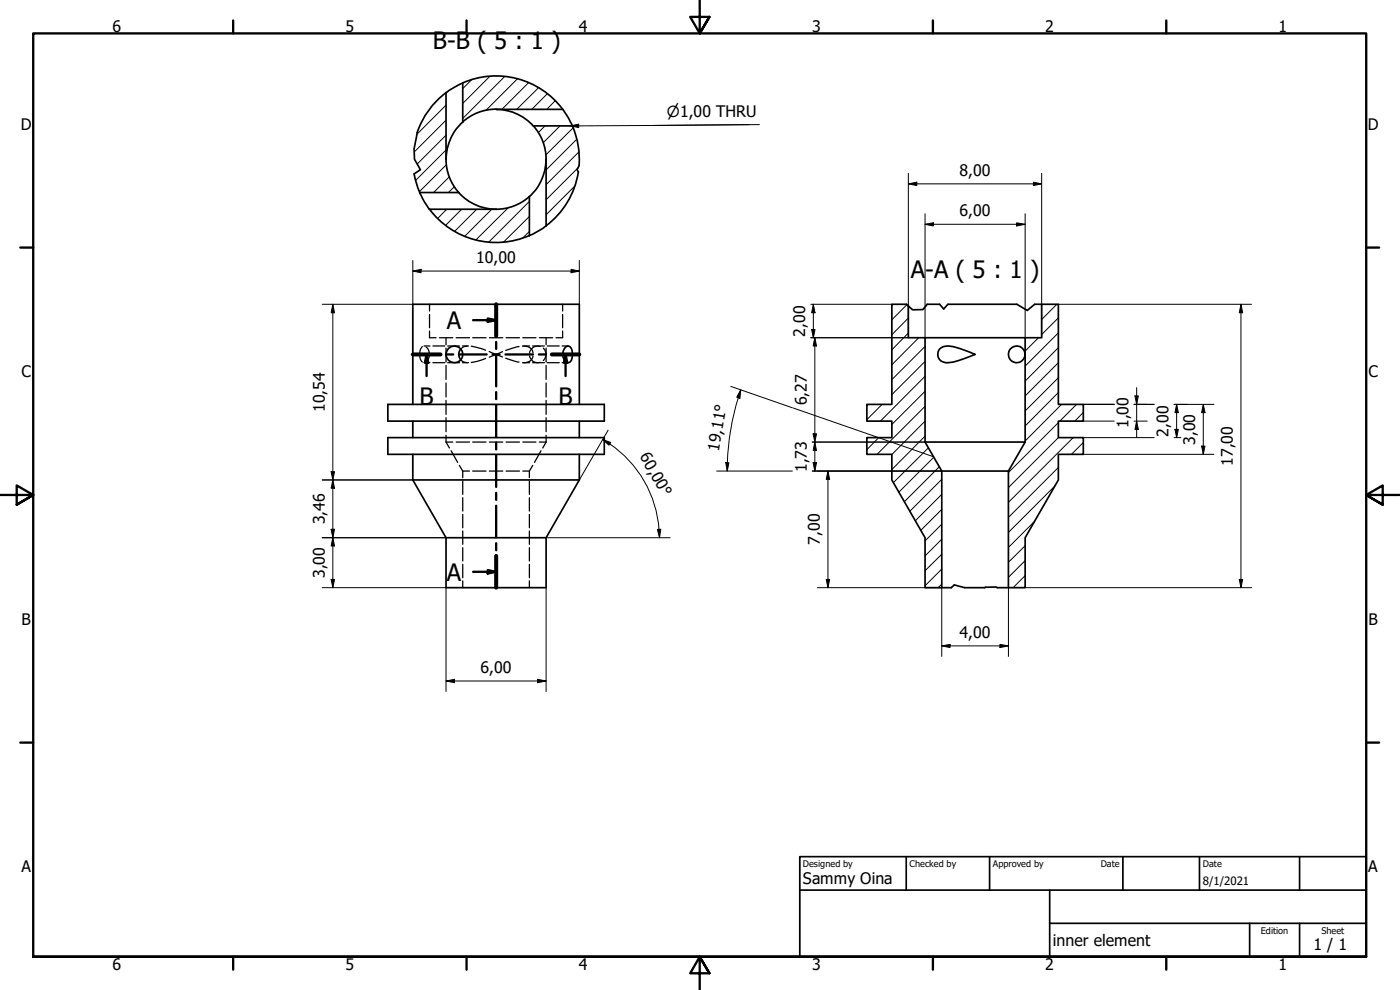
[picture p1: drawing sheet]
<svg xmlns="http://www.w3.org/2000/svg" width="420mm" height="297mm" viewBox="0 0 420 297" stroke-linecap="round" stroke-linejoin="round" font-family="sans-serif">
<!-- layer: Hatch (ISO) -->
<g fill="none" stroke="#000" stroke-width=".3">
<path d="M133.9 36.1l-9.6 9.5M133.9 31.5l-8.8 8.8M141.5 23.9l-2.6 2.7M147 22.9l-8.1 8.1M151.4 23l-12.5 12.5M155.3 23.7l-9.6 9.5M158.6 24.8l-8 8M161.6 26.3l-6.5 6.5M163.6 37.8l-2.1 2M164.3 28.1l-4.7 4.7M166.6 30.2l-2.5 2.6M168.1 37.8l-5.1 5"/>
<path d="M168.7 32.6l-.1 .2M172 38.3l-8.2 8.2M133.9 40.6l-8.7 8.6M133.9 45l-9.2 9.2M134 49.4l-8.1 8.1M134.9 53l-4.8 4.8M136.3 56.1l-1.7 1.7M172.5 55.8l-8.6 8.6M173.1 41.8l-9.2 9.2M173.5 50.3l-9.6 9.6M173.7 45.6l-9.8 9.8M129.6 62.8l-.4 .4"/>
<path d="M134 62.8l-2.7 2.8M138.6 62.8l-4.9 4.8M143.1 62.8l-6.7 6.7M147.6 62.8l-8.2 8.1M152.5 62.3l-9.7 9.7M158.9 69.5l-2.1 1.9M158.9 64.9l-7.8 7.7M158.9 60.4l-12.3 12.3M267.8 91.3l-.1 .2M272.2 91.4l-4.5 4.5M272.6 99.9l-4.9 5.1M272.6 95.4l-4.9 5"/>
<path d="M312.7 91.3l-.1 .1M317.2 91.3l-4.6 4.6M317.6 99.9l-9.9 9.9M317.6 95.4l-5 5M275.7 101.3l-8 8.2M277.6 117.4l-9.9 10M277.6 112.9l-13.4 13.5M277.6 108.4l-9.9 10M277.6 103.9l-9.9 10M311.7 101.3l-4 4M317.6 113.3l-9.9 10M317.6 108.8l-9.9 10"/>
<path d="M317.6 117.8l-9.9 10M317.6 104.3l-9.9 10M260.2 121.3v.1M263.7 131.3l-3.5 3.6M264.7 121.3l-4.5 4.6M277.6 130.9l-9.9 10M277.6 126.4l-9.9 10M277.6 121.9l-14.4 14.4M278.6 134.4l-10.5 10.4M280.2 137.2l-10.5 10.5M317.6 126.8l-15 15M317.6 131.3l-15 15"/>
<path d="M318.6 121.3l-10.9 11M322.1 131.3l-19.5 19.4M323.1 121.3l-5 5.1M325.1 132.8l-3.5 3.5M325.1 123.7l-2.5 2.7M281.9 140.1l-10.5 10.4M282.6 157.3l-5 5M282.6 152.8l-6.2 6.3M282.6 148.3l-7.9 8M282.6 143.8l-9.6 9.6M310.5 156.4l-7.9 7.9M316.6 145.8l-14 14"/>
<path d="M317.6 140.3l-15 14.9M282.6 175.2l-1 1.1M282.6 170.7l-5 5.1M282.6 166.3l-5 4.9M282.6 161.8l-5 5M307.7 172.7l-3.7 3.6M307.7 168.2l-5.1 5M307.7 163.8l-5.1 4.9"/>
</g>
<!-- layer: Hidden (ISO) -->
<g fill="none" stroke="#000" stroke-width=".38">
<path d="M128.9 99.3v2h2M128.9 91.3v2M128.9 94.3v4M168.8 99.3v2h-1.9M168.8 91.3v2M168.8 94.3v4M126.7 104a3.9 3.9 0 0 0 0 4.6M127.3 108.8h1.7M127.3 103.8h1.7M127.9 104.1a2.94 2.94 0 0 1 0 4.5M129.9 108.8h3.6M129.9 103.8h3.6"/>
<path d="M131.9 101.3h4M133.9 101.3v2.1M133.9 104.4v4.2M133.9 109.7v4.1M133.9 114.9v4.2M134.4 108.8h3.5M134.4 103.8h3.5M136.9 101.3h4M138.2 107.9a2.74 2.74 0 0 0 2.1 .9M138.8 108.8h1.8M138.8 103.8h1.8M140.3 103.9a2.38 2.38 0 0 0-2.1 .8"/>
<path d="M141.4 103.9l4.3 1.2M141.9 101.3h4M145.7 107.6l-2.6 .8-1.7 .4M146.8 105.5l2.1 .8M146.9 101.3h4M148.9 106.3l-2.1 .9M148.9 106.3l1.9 .8M150.8 105.5l-1.9 .8M151.8 107.5l4 1.1M151.9 101.3h4M155.8 104l-4 1.1M156.8 103.9l.2-.1a2.6 2.6 0 0 1 3 2"/>
<path d="M156.9 101.3h3.9M157.2 108.8h1.7M157.2 103.8h1.7M158.9 106.9a2.4 2.4 0 0 0 3.2 1.8M159.8 108.8h3.6M159.8 103.8h3.6M160 106.9a2.57 2.57 0 0 1-3.2 1.9M161.9 101.3h4M162.1 104a2.38 2.38 0 0 0-3.2 1.8M163.1 104.4a2.54 2.54 0 0 1 0 3.8M163.9 101.3v2.1M163.9 104.4v4.2"/>
<path d="M163.9 109.7v4.1M163.9 114.9v4.2M164.3 108.8h3.5M164.3 103.8h3.5M168.7 108.8h1.8M168.7 103.8h1.8M133.9 132.6h2M133.9 132.6l1 1.8M133.9 120.1v4.2M133.9 125.3v4.2M133.9 130.6v2M135.4 135.2l2 3.5"/>
<path d="M136.9 132.6h4M137.9 139.6l1 1.7M141.9 132.6h4M146.9 132.6h4M151.9 132.6h4M156.9 132.6h3.9M159.9 139.6l-1 1.7M161.9 132.6h2M162.4 135.2l-2 3.5M163.9 132.6l-1 1.8M163.9 120.1v4.2M163.9 125.3v4.2"/>
<path d="M163.9 130.6v2M138.9 141.3h2M138.9 141.3v2M138.9 144.3v4M138.9 149.3v4M138.9 154.4v4M138.9 159.3v4M141.9 141.3h4M146.9 141.3h4M151.9 141.3h4M156.9 141.3h2M158.9 141.3v2"/>
<path d="M158.9 144.3v4M158.9 149.3v4M158.9 154.4v4M158.9 159.3v4M138.9 164.3v4M138.9 169.3v4M138.9 174.3v2M158.9 164.3v4M158.9 169.3v4M158.9 174.3v2"/>
</g>
<!-- layer: Visible (ISO) -->
<g fill="none" stroke="#000" stroke-width=".51">
<path d="M133.9 27.8l5-2.9v11.7a14.7 14.7 0 0 0-5 11.2zM133.9 27.8a25 25 0 0 0-8.7 11.9M138.9 24.9a25 25 0 0 1 30 7.9M148.9 32.8a15 15 0 0 0-10 3.8M148.9 32.8h19.9l1.7 2.4 1.3 2.6h-11.7a15.7 15.7 0 0 0-11.2-5zM160.1 37.8a15 15 0 0 1 3.8 10M171.8 37.8a25 25 0 0 1 2 11.9M124.3 52.2l.7 2.8 1 2.8M126 57.8l1.3 2.6 1.6 2.4h20a14.9 14.9 0 0 1-11.2-5M126 57.8h11.7M133.9 47.8a15 15 0 0 0 3.8 10M158.9 59a15 15 0 0 1-10 3.8"/>
<path d="M163.9 47.8v20l-5 2.9v-11.7M163.9 47.8a14.9 14.9 0 0 1-5 11.2M173.6 51.6a25 25 0 0 1-9.7 16.2M128.9 62.8a25 25 0 0 0 30 7.9M272.1 91.3h-4.4v30h-7.5v5.1h7.5v4.9h-7.5v5h7.5v7.7l9.9 17.3v15h5v-35l-5-8.7v-31.3h-5v-9.5M278.3 91.3h3.7M284.5 91.3h20.7M310.5 91.3h2.1M312.6 91.3h5v30h7.5v5.1h-7.5v4.9h7.5v5h-7.5v7.7l-9.9 17.3v15h-5.1v-35l5.1-8.7v-31.3h4.9zM138.2 104.7a2.58 2.58 0 0 0 0 3.2M169.4 104.5l.5-.5a1.45 1.45 0 0 1 1.9 1.8l-.1 1.6-.3 .8-.4 .5a2.01 2.01 0 0 1-2.2-2.4zM277.6 101.3h30.1"/>
<path d="M281.9 104.8a3.9 3.9 0 0 1 4.2-.8l6.5 2.3-1.6 .7a20.8 20.8 0 0 1-7.2 1.8 2.51 2.51 0 0 1-2.2-1.4 2.51 2.51 0 0 1 .3-2.6zM116.4 121.3h65v5.1h-65zM116.4 131.3h65v5h-65zM123.9 136.3v7.7l10 17.3M123.9 121.3v-30h50v30M123.9 126.4v4.9M173.9 126.4v4.9M173.9 136.3v7.7M277.6 132.6h30.1M123.9 144h50M173.9 144l-10 17.3v15h-30v-15M282.6 141.3h20"/>
<path d="M133.9 161.3h30M282.6 176.3h2.9M289.5 176.3h6M299.3 176.3h3.3"/>
<circle cx="136.4" cy="106.3" r="2.51"/>
<circle cx="305.2" cy="106.3" r="2.5"/>
</g>
<!-- layer: Break Line (ISO) -->
<path d="M125.2 39.7l-.9 5 .1 3.1 1.8 3.1-1.9 1.3M173.8 49.7l-.6 1.2 .4 .7M272.1 91.3l1.8 1.6h3.1l1.3-1.6M282 91.3l1.2 1.4 1.3-1.4M305.2 91.3l3.1 1.8 2.2-1.8M285.5 176.3l.9-.8 3.1 .8M295.5 176.3l3.4-.2 .4 .2" fill="none" stroke="#000" stroke-width=".51"/>
<!-- layer: Section Line (ISO) -->
<g fill="none" stroke="#000" stroke-width=".7">
<path d="M142 96.1h6.9M146.4 95.6l2.5 .5-2.5 .5zM148.9 91.3v9.5M123.9 106.3h8.3M128 106.3l.5 2.5h-1zM128 106.3v6.5M133.9 106.3h2.1M137.8 106.3h8.2M147.8 106.3h2.1M148.9 102.6v2.1M148.9 106.4v9.5M148.9 117.7v2"/>
<path d="M151.7 106.3h8.3M161.7 106.3h2.1M165.6 106.3h8.3M169.7 106.3l.5 2.5h-1zM169.7 106.3v6.5M148.9 121.5v9.5M148.9 132.8v2.1M148.9 136.6v9.5M148.9 147.9v2.1M148.9 151.8v9.4M142 171.6h6.9M146.4 171.1l2.5 .5-2.5 .5z"/>
<path d="M148.9 163v2.1M148.9 166.8v9.5"/>
</g>
<path d="M148.9 91.3v9.5M123.9 106.3h8.3M165.6 106.3h8.3M148.9 166.8v9.5" fill="none" stroke="#000" stroke-width="1.2"/>
<g fill="#000">
<path d="M146.4 95.6l2.5 .5-2.5 .5z" fill-rule="evenodd"/>
<path d="M128 106.3l.5 2.5h-1z" fill-rule="evenodd"/>
<path d="M169.7 106.3l.5 2.5h-1z" fill-rule="evenodd"/>
<path d="M146.4 171.1l2.5 .5-2.5 .5z" fill-rule="evenodd"/>
</g>
<!-- layer: Border (ISO) -->
<g fill="none" stroke="#000" stroke-width=".7">
<path d="M70 6.1v3.9M140 6.1v3.9M210 0v10l-2.9-4.9h5.8l-2.9 4.9 2.9-4.9M280 6.1v3.9M350 6.1v3.9M6.1 74.3h3.9M410 74.3h3.9M0 148.5h10l-5-2.8v5.7l5-2.9-5 2.9M420 148.5h-10l5-2.8v5.7l-5-2.9 5 2.9M6.1 222.8h3.9M410 222.8h3.9M10 287.1v-277.1h400v277.1h-400h400"/>
<path d="M70 287.1v3.8M140 287.1v3.8M212.9 292l-2.9-4.9 2.9 4.9h-5.8l2.9-4.9v9.9M280 287.1v3.8M350 287.1v3.8"/>
</g>
<!-- layer: Title (ISO) -->
<path d="M240 257h170v30.1h-170zM272 257v10.1M297 257v10.1M337 257v10.1M360 257v10.1M390 257v10.1M240 267.1h170M315 277h95M315 267.1v20M375 277v10.1M390 277v10.1" fill="none" stroke="#000" stroke-width=".51"/>
<!-- layer: Dimension (ISO) -->
<g fill="none" stroke="#000" stroke-width=".3">
<path d="M272.6 55.2l2.5-.5v1zM272.6 55.2h40M272.6 52v49.3h-29.3M310.1 54.7l2.5 .5-2.5 .5zM312.6 52v49.3M123.9 78.2v13.1h-27.2M173.9 78.2v13.1M277.6 67.3l2.5-.4v.9zM277.6 67.3h30.1M277.6 64.1v37.2M305.1 66.9l2.6 .4-2.6 .5zM307.7 64.1v37.2"/>
<path d="M99.9 91.3l.5 2.5h-1zM99.9 91.3v85M123.9 81.3l2.5-.5v1zM123.9 81.3h50M171.4 80.8l2.5 .5-2.5 .5zM243.3 91.3h24.4M243.6 98.9h1l-.5 2.4zM244.1 91.3l.5 2.5h-1zM244.1 91.3v10M317.6 91.3h58M372.4 91.3l.5 2.5h-1zM372.4 91.3v85"/>
<path d="M219.3 115.9l18.5 6.5M221.6 119.3l-1.2 4.1-1.1 5.5a74.4 74.4 0 0 0-1.1 12.4M222.3 117l-.2 2.5-1-.3zM222.3 117l-.7 2.4M244.5 101.3l.5 2.5h-1zM244.5 101.3v40M340.6 118.8h1l-.5 2.5zM341.1 116.3v15M180.9 131.9l2.4 .9-.5 .8zM180.9 131.9a34.3 34.3 0 0 1 17 29.4M182.5 129.1l-8.6 14.9M217.8 138.8l1 .1-.6 2.4z"/>
<path d="M238.1 122.4l42 14.6M243.8 132.6h33.8M244 138.8h1l-.5 2.5zM244 130.2h1l-.5 2.4zM244.5 132.6l.5 2.6h-1zM325.1 126.4h9.3M325.1 121.3h9.3M325.1 131.3h21.3M325.1 136.3h39.2M340.4 126.4h3.9M340.4 121.3h6M341.1 126.4l.5 2.4h-1z"/>
<path d="M352.4 121.3h11.9M352.4 131.3h2M352.6 128.8h1l-.5 2.5zM353.1 121.3l.5 2.5h-1zM353.1 121.3v10M360.6 133.8h1l-.5 2.5zM361.1 121.3l.5 2.5h-1zM361.1 121.3v15M96.7 144h27.2M99.4 158.8h1l-.5 2.5zM99.4 141.5h1l-.5 2.5zM99.9 144l.5 2.5h-1z"/>
<path d="M197.3 158.9l1-.1-.4 2.5zM215.1 141.3h22.7M243.8 141.3h38.8M248.5 141.3l.5 2.5h-1zM248.5 141.3v35M96.7 176.3h37.2v31.2M96.7 161.3h37.2M99.4 173.8h1l-.5 2.5zM99.9 161.3l.5 2.5h-1zM163.9 176.3v31.2M163.9 161.3h37.2M245.3 176.3h37.3v20.7"/>
<path d="M248 173.8h1l-.5 2.5zM302.6 176.3v20.7M307.7 176.3h67.9M371.9 173.8h1l-.5 2.5zM282.6 193.8l2.5-.5v1zM282.6 193.8h20M300.1 193.3l2.5 .5-2.5 .5zM133.9 204.3l2.5-.5v1zM133.9 204.3h30M161.4 203.8l2.5 .5-2.5 .5z"/>
</g>
<g fill="#000">
<path d="M272.6 55.2l2.5-.5v1z" fill-rule="evenodd"/>
<path d="M310.1 54.7l2.5 .5-2.5 .5z" fill-rule="evenodd"/>
<path d="M277.6 67.3l2.5-.4v.9z" fill-rule="evenodd"/>
<path d="M305.1 66.9l2.6 .4-2.6 .5z" fill-rule="evenodd"/>
<path d="M99.9 91.3l.5 2.5h-1z" fill-rule="evenodd"/>
<path d="M123.9 81.3l2.5-.5v1z" fill-rule="evenodd"/>
<path d="M171.4 80.8l2.5 .5-2.5 .5z" fill-rule="evenodd"/>
<path d="M243.6 98.9h1l-.5 2.4z" fill-rule="evenodd"/>
<path d="M244.1 91.3l.5 2.5h-1z" fill-rule="evenodd"/>
<path d="M372.4 91.3l.5 2.5h-1z" fill-rule="evenodd"/>
<path d="M222.3 117l-.2 2.5-1-.3z" fill-rule="evenodd"/>
<path d="M244.5 101.3l.5 2.5h-1z" fill-rule="evenodd"/>
<path d="M340.6 118.8h1l-.5 2.5z" fill-rule="evenodd"/>
<path d="M180.9 131.9l2.4 .9-.5 .8z" fill-rule="evenodd"/>
<path d="M217.8 138.8l1 .1-.6 2.4z" fill-rule="evenodd"/>
<path d="M244 138.8h1l-.5 2.5z" fill-rule="evenodd"/>
<path d="M244 130.2h1l-.5 2.4z" fill-rule="evenodd"/>
<path d="M244.5 132.6l.5 2.6h-1z" fill-rule="evenodd"/>
<path d="M341.1 126.4l.5 2.4h-1z" fill-rule="evenodd"/>
<path d="M352.6 128.8h1l-.5 2.5z" fill-rule="evenodd"/>
<path d="M353.1 121.3l.5 2.5h-1z" fill-rule="evenodd"/>
<path d="M360.6 133.8h1l-.5 2.5z" fill-rule="evenodd"/>
<path d="M361.1 121.3l.5 2.5h-1z" fill-rule="evenodd"/>
<path d="M99.4 158.8h1l-.5 2.5z" fill-rule="evenodd"/>
<path d="M99.4 141.5h1l-.5 2.5z" fill-rule="evenodd"/>
<path d="M99.9 144l.5 2.5h-1z" fill-rule="evenodd"/>
<path d="M197.3 158.9l1-.1-.4 2.5z" fill-rule="evenodd"/>
<path d="M248.5 141.3l.5 2.5h-1z" fill-rule="evenodd"/>
<path d="M99.4 173.8h1l-.5 2.5z" fill-rule="evenodd"/>
<path d="M99.9 161.3l.5 2.5h-1z" fill-rule="evenodd"/>
<path d="M248 173.8h1l-.5 2.5z" fill-rule="evenodd"/>
<path d="M371.9 173.8h1l-.5 2.5z" fill-rule="evenodd"/>
<path d="M282.6 193.8l2.5-.5v1z" fill-rule="evenodd"/>
<path d="M300.1 193.3l2.5 .5-2.5 .5z" fill-rule="evenodd"/>
<path d="M133.9 204.3l2.5-.5v1z" fill-rule="evenodd"/>
<path d="M161.4 203.8l2.5 .5-2.5 .5z" fill-rule="evenodd"/>
</g>
<!-- layer: Symbol (ISO) -->
<path d="M171.2 37.8l2.5-.5v1zM224.9 37.4l-53.7 .4M227.9 37.4l-31.5 .2" fill="none" stroke="#000" stroke-width=".3"/>
<path d="M171.2 37.8l2.5-.5v1z" fill-rule="evenodd" fill="#000"/>
<g font-size="7.2">
<text x="129.9" y="14.8">B-B ( 5 : 1 )</text>
<text x="273.4" y="83.4">A</text>
<text x="277.7" y="83.4">-A ( 5 : 1</text>
<text x="309.1" y="83.4">)</text>
<text x="134.1" y="98.7">A</text>
<text x="125.9" y="121.6">B</text>
<text x="167.6" y="121.6">B</text>
<text x="134.1" y="174.2">A</text>
</g>
<g font-size="4.8">
<text x="33.7" y="9.6">6</text>
<text x="103.7" y="9.6">5</text>
<text x="173.7" y="9.6">4</text>
<text x="243.7" y="9.6">3</text>
<text x="313.7" y="9.6">2</text>
<text x="383.7" y="9.6">1</text>
<text x="6.2" y="38.9">D</text>
<text x="410.5" y="38.9">D</text>
<text x="288" y="52.8">8,00</text>
<text x="288" y="64.9">6,00</text>
<text x="142.9" y="78.9">10,00</text>
<text x="241.7" y="101" transform="rotate(-90 241.7 101)">2,00</text>
<text x="6.4" y="113.1">C</text>
<text x="410.7" y="113.1">C</text>
<text x="97.5" y="123.6" transform="rotate(-90 97.5 123.6)">10,54</text>
<text x="242.1" y="121.7" transform="rotate(-90 242.1 121.7)">6,27</text>
<text x="338.7" y="128.5" transform="rotate(-90 338.7 128.5)">1,00</text>
<text x="350.7" y="131" transform="rotate(-90 350.7 131)">2,00</text>
<text x="191.9" y="137" transform="rotate(60 191.9 137)">60,00°</text>
<text x="215.7" y="135.6" transform="rotate(-81 215.7 135.6)">19,11°</text>
<text x="358.7" y="133.5" transform="rotate(-90 358.7 133.5)">3,00</text>
<text x="242.1" y="141.7" transform="rotate(-90 242.1 141.7)">1,73</text>
<text x="370" y="139.8" transform="rotate(-90 370 139.8)">17,00</text>
<text x="97.5" y="157.3" transform="rotate(-90 97.5 157.3)">3,46</text>
<text x="246.1" y="163.5" transform="rotate(-90 246.1 163.5)">7,00</text>
<text x="97.5" y="173.5" transform="rotate(-90 97.5 173.5)">3,00</text>
<text x="6.4" y="187.4">B</text>
<text x="288" y="191.4">4,00</text>
<text x="410.7" y="187.4">B</text>
<text x="144.2" y="201.9">6,00</text>
<text x="6.4" y="261.7">A</text>
<text x="410.7" y="261.7">A</text>
<text x="241" y="265.1">Sammy Oina</text>
<text x="316" y="283.8">inner element</text>
<text x="394.2" y="285">1 / 1</text>
<text x="33.7" y="290.9">6</text>
<text x="103.7" y="290.9">5</text>
<text x="173.7" y="290.9">4</text>
<text x="243.7" y="290.9">3</text>
<text x="313.7" y="290.9">2</text>
<text x="383.7" y="290.9">1</text>
</g>
<text font-size="4.6" x="200.2" y="35.2">⌀1,00 THRU</text>
<text font-size="3.4" x="361" y="265.5">8/1/2021</text>
<g font-size="2.7">
<text x="241" y="260.1">Designed by</text>
<text x="273" y="260.1">Checked by</text>
<text x="298" y="260.1">Approved by</text>
<text x="330.3" y="260">Date</text>
<text x="361" y="260">Date</text>
<text x="378.4" y="280.1">Edition</text>
<text x="396.6" y="280.1">Sheet</text>
</g>
</svg>
